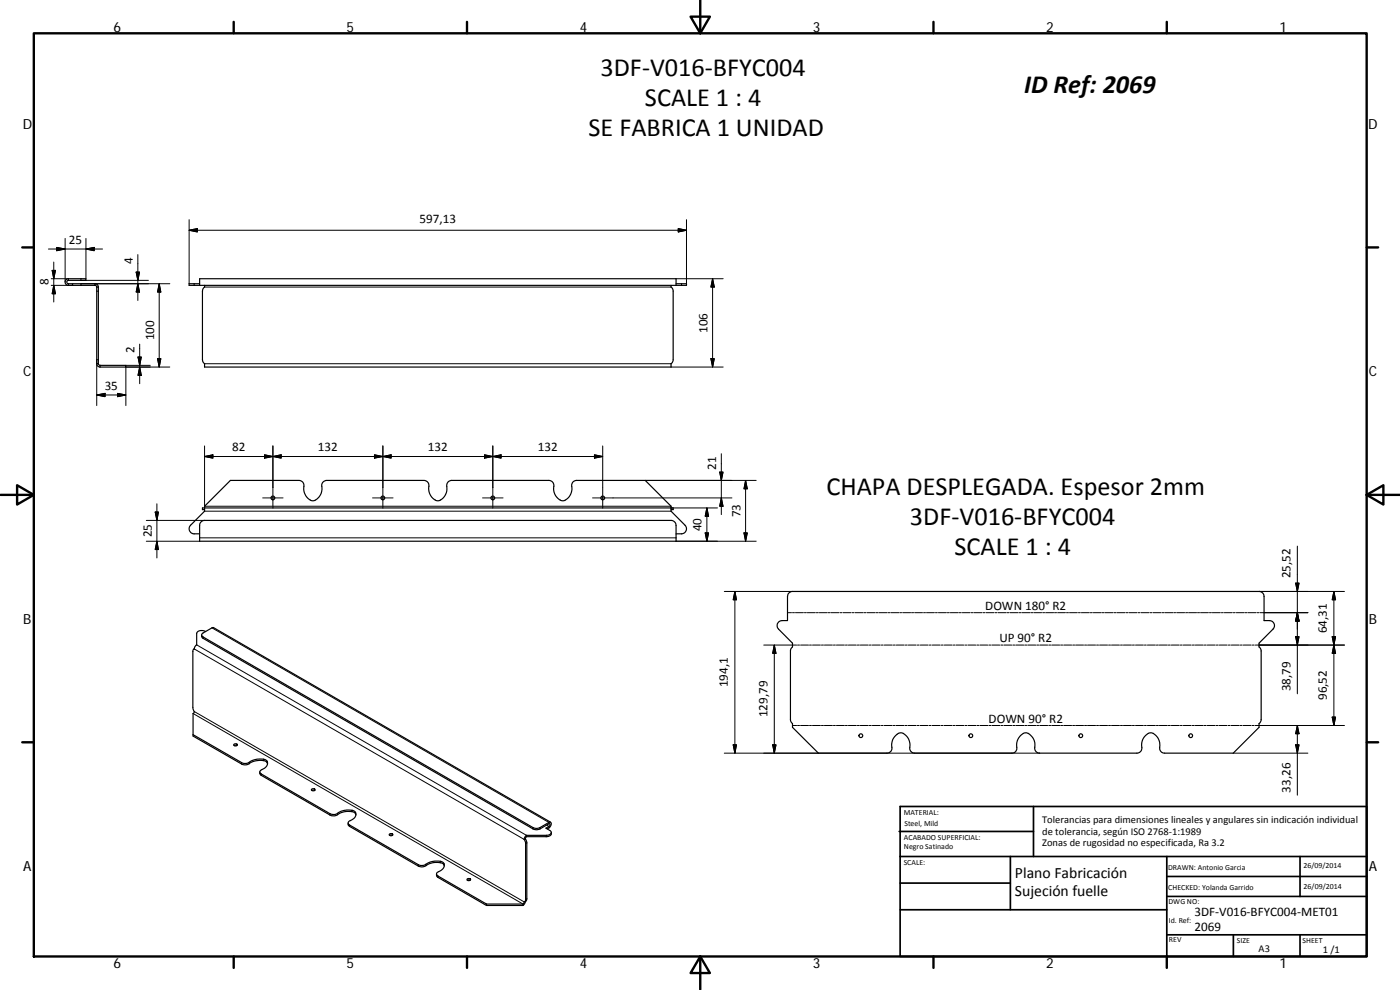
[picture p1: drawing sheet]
<svg xmlns="http://www.w3.org/2000/svg" width="420mm" height="297mm" viewBox="0 0 420 297" stroke-linecap="round" stroke-linejoin="round" font-family="sans-serif">
<g fill="none" stroke="#000" stroke-width=".36">
<path d="M21.8 85.1h-1.3a.51 .51 0 0 1-.5-.5 .51 .51 0 0 1 .5-.5h5.3v-.5h-5.3a.99 .99 0 0 0-1 1 .99 .99 0 0 0 1 1h1.3M28.5 85.1v.5h-6.7M28.5 85.1h-6.7v.5M28.5 85.1l.8 .4 .2 .6M28.5 85.6l.5 .5M29 86.1h.5M29 86.1v23h.5M29.5 86.1v23M59.9 85.1h-3.1v.5h149.2v-.5h-3.1M61.4 85.6v.5l-.4 .4-.2 .9 .1 21.1a1.69 1.69 0 0 1 .5 1.6l140-.1a1.62 1.62 0 0 1 .5-1.5l.1-21.1-.2-.9-.4-.4v-.5M202.9 85.6v-2h-143v2M29 109.1l.4 .8 .6 .2"/>
<path d="M29.5 109.1l.5 .5M30 109.6h7.8v.5h-7.8M30 109.6v.5M60.3 156.6l1.1-.5h140a1.52 1.52 0 0 1 1.5 1.5v4.8h-143v-5zM61.4 152.4h140M61.4 152.4v1l-4.2 4.2a1.51 1.51 0 0 0-.3 1.6 1.51 1.51 0 0 0 1.4 1h1.6M61.4 152.4h-.6v.5h.6M61.4 152.4v-.5l7.7-7.8h20.6a1.63 1.63 0 0 1 1.5 2.3 3.5 3.5 0 0 0 2.9 3.8 4.1 4.1 0 0 0 2.5-4.9l.4-.7 1.1-.5h29.1a1.61 1.61 0 0 1 1.4 2.3 3.5 3.5 0 0 0 3.1 3.8 4.2 4.2 0 0 0 2.4-4.9l.4-.7 1-.5h29.2a1.63 1.63 0 0 1 1.4 2.3 3.5 3.5 0 0 0 3.1 3.8 4.2 4.2 0 0 0 2.4-4.9l.4-.7 1.1-.5h20.5l7.8 7.8v.5M201.4 152.4h.6v.5h-.6M201.4 152.4v1l4.2 4.2a1.52 1.52 0 0 1 .3 1.6 1.52 1.52 0 0 1-1.4 1h-1.6M236.8 177.9l1-.4h140.1a1.48 1.48 0 0 1 1.5 1.5v7.2h1.6a1.51 1.51 0 0 1 1.4 .9 1.51 1.51 0 0 1-.4 1.7l-4.1 4.2v1.1l.3 .4 .3 .8v20.6l-.6 1.2v1.1l-7.8 7.8h-20.6a1.6 1.6 0 0 1-1.4-2.3 3.6 3.6 0 0 0-3-3.8 4.2 4.2 0 0 0-2.5 4.9l-.6 .9-.8 .3h-29.2a1.63 1.63 0 0 1-1.4-2.3 3.6 3.6 0 0 0-3-3.8 4.2 4.2 0 0 0-2.5 4.9l-.6 .9-.8 .3h-29.2a1.58 1.58 0 0 1-1.4-2.3 3.6 3.6 0 0 0-3-3.8 4.1 4.1 0 0 0-2.4 4.9l-.7 .9-.8 .3h-20.6l-7.8-7.8v-1.1l-.5-.6-.1-.6v-20.6l.1-.5 .5-.7v-1.1l-4.2-4.2a1.49 1.49 0 0 1-.3-1.7 1.49 1.49 0 0 1 1.4-.9h1.6v-7.2zM58.3 194.7l-.3 .2-.1 .6v16.7l.4 1.3-.4 .6v6.8l14.6 8.3a2.47 2.47 0 0 0 2.9-.5 4.4 4.4 0 0 1 4.8 .1l.1 .4"/>
<path d="M58.3 194.7l-.1 .1M60.5 190.5l.1 .8 .4 .2 99 57.2a2.29 2.29 0 0 0 2.1 0l2.8-1.6a.44 .44 0 0 1 .2 .5 .44 .44 0 0 1-.4 .4l-.9 .5 1.2 .7a.74 .74 0 0 1 .4 .9 .74 .74 0 0 1-.9 .5h-6.5M61.7 189.5a1.83 1.83 0 0 0-2.7 .6v3.4l-.5 .6-.2 .6M57.9 220.4l14.6 8.4a2.5 2.5 0 0 0 2.9-.5 4.4 4.4 0 0 1 4.8 .1 2.09 2.09 0 0 1-1.8 2.6 .63 .63 0 0 0-.4 .6 .63 .63 0 0 0 .4 .6l20.6 11.9a2.5 2.5 0 0 0 3-.5 4.4 4.4 0 0 1 4.7 .1 2.03 2.03 0 0 1-1.8 2.6 .66 .66 0 0 0-.4 .6 .66 .66 0 0 0 .4 .6l20.6 11.9a2.59 2.59 0 0 0 3-.5 4.3 4.3 0 0 1 4.7 .1 2.08 2.08 0 0 1-1.8 2.6 .65 .65 0 0 0-.4 .7 .65 .65 0 0 0 .4 .5l14.6 8.5M70.2 223.3a.49 .49 0 0 1 .6-.2 .49 .49 0 0 1 .3 .6 .51 .51 0 0 1-.6 .1 .51 .51 0 0 1-.3-.5zM71.1 223.7h-.9M78 231.6v.6l.4 .4 20.6 11.9a2.5 2.5 0 0 0 3-.5 4.4 4.4 0 0 1 4.7 .1l.1 .4M93.5 236.8a.56 .56 0 0 1 .6-.2 .56 .56 0 0 1 .4 .5l-.1 .1a.54 .54 0 0 1-.6 .1 .54 .54 0 0 1-.3-.5zM93.6 237.2h.9M104.5 246.9v.6l.4 .4 20.6 12a2.65 2.65 0 0 0 3-.6 4.4 4.4 0 0 1 4.7 .1l.1 .4M116.8 250.3a.55 .55 0 0 1 .7-.2 .55 .55 0 0 1 .3 .5 .56 .56 0 0 1-.6 .2 .56 .56 0 0 1-.4-.5zM116.9 250.6h.9"/>
<path d="M157.3 251.9l.4 1.2v16.8l-.7 1.4M157.3 251.9l.4-.2 .4 1.2v16.8l-.2 .6-.5 .3M158 250.6l-.4 .5-.3 .8M158 251l-.3 .7M158 250.6v.4M165.2 246.7l-101.2-58.4-3 1.6a.64 .64 0 0 0-.5 .6 .64 .64 0 0 0 .5 .6l99 57.2a2.29 2.29 0 0 0 2.1 0l2.6-1.5a.55 .55 0 0 1 .8 .1 .55 .55 0 0 1-.2 .8l-.4 .6-.7 .4M165.4 249.8a1.17 1.17 0 0 1-1.5 1.2h-5.9M131 262.2l.1 .8 .3 .2 14.6 8.5M140.2 263.7h.1a.53 .53 0 0 1 .6-.1 .53 .53 0 0 1 .3 .5 .54 .54 0 0 1-.6 .2 .54 .54 0 0 1-.4-.6zM140.2 264.1h.9M146 271.7h11M146 271.3h11"/>
<path d="M146 271.3v.4M157 271.3v.4M157.6 270.4l-.1 .7-.5 .6"/>
<circle cx="81.9" cy="149.4" r=".56"/>
<circle cx="114.9" cy="149.4" r=".56"/>
<circle cx="147.9" cy="149.4" r=".56"/>
<circle cx="180.9" cy="149.4" r=".56"/>
<circle cx="258.3" cy="220.8" r=".56"/>
<circle cx="291.4" cy="220.7" r=".56"/>
<circle cx="324.4" cy="220.7" r=".56"/>
<circle cx="357.4" cy="220.7" r=".56"/>
</g>
<g fill="none" stroke="#000" stroke-width=".3">
<path d="M14.5 74.7h16.3M16.1 78.6v12M17 74.2l2.5 .5-2.5 .5zM19.5 71.5v13.1M25.8 74.7l2.5-.5v1zM25.8 71.5v12.1M41.4 76.4v13.7M56.8 65.9v19.2M56.8 69.1l2.4-.5v1zM56.8 69.1h149.2M203.5 68.6l2.5 .5-2.5 .5zM206 65.9v19.2"/>
<path d="M15.4 85.6h6.4M15.4 83.6h5.1v.5M15.7 81.1h.9l-.5 2.5zM16.1 85.6l.5 2.5h-.9zM20.5 85.1v.5M24.3 83.6v.5h20.2M29 87.4h.5M40.9 81.6h1l-.5 2.5zM41.4 85.1l.5 2.5h-1zM47.8 85.1v25M47.8 85.1l.5 2.5h-1zM51 85.1h-26.7v.5"/>
<path d="M58.3 85.1v.5M61.4 86.1h140M202.9 83.6h14.1M204.5 85.1v.5M213.9 83.6v26.5M213.9 83.6l.5 2.5h-1.1zM29 118.5l2.5-.5v1zM29 118.5h8.8M29.5 107.9h-.5v13.8M35.3 118l2.5 .5-2.5 .5zM37.8 109.6h7.3M41.4 107.1h1l-.5 2.5z"/>
<path d="M41.9 110.1l.5 2.5h-1zM41.9 103.3v11.8M47.3 107.6h1l-.5 2.5zM51 110.1h-13.2v11.6M61.4 109.1h140M201.4 110.1h15.6M213.3 107.6h1.1l-.5 2.5zM61.4 133.8v18.6M61.4 137l2.5-.5v1zM61.4 137h119.5M79.4 136.5l2.5 .5-2.5 .5zM81.9 133.8v18.7"/>
<path d="M81.9 137l2.5-.5v1zM112.4 136.5l2.5 .5-2.5 .5zM114.9 133.8v18.7M114.9 137l2.5-.5v1zM145.4 136.5l2.5 .5-2.5 .5zM147.9 133.8v18.7M147.9 137l2.5-.5v1zM178.4 136.5l2.5 .5-2.5 .5zM180.9 133.8v18.7M216.5 136.1v18.3M43.9 156.1h17.5M46.6 153.6h1l-.5 2.5z"/>
<path d="M47.1 151.2v16.2M61.4 153.4h140M61.4 151.9h140M78.8 149.4h6.2M111.8 149.4h6.2M144.8 149.4h6.2M177.8 149.4h41.9M201.4 152.4h13.9M211.6 159.9h1.1l-.6 2.5zM212.1 152.4v10M212.1 152.4l.6 2.5h-1.1zM216 141.6h1l-.5 2.5z"/>
<path d="M216.5 149.4l.5 2.5h-1zM223.3 159.9h1l-.5 2.5zM223.8 144.1v18.3M223.8 144.1l.5 2.6h-1zM226.9 144.1h-33.3M43.9 162.4h16M47.1 162.4l.5 2.5h-1zM59.9 161.4h143M202.9 162.4h24M217.4 177.5h20.4M220.5 177.5l.5 2.5h-1zM220.5 177.5v48.5"/>
<path d="M377.9 177.5h25.6M388.8 175h1.1l-.6 2.5zM389.3 163.9v44.3M400.3 177.5l.5 2.5h-1zM400.3 177.5v40.2M58.3 194.7l99 57.2M59 193.5l99 57.1M61 191.1v.4M63.6 188.4l101.1 58.4v.4M229.2 193.5h9.9M232.4 193.5v32.5M232.4 193.5l.5 2.5h-1z"/>
<path d="M236.3 183.8h1.2M237.8 183.8h.6M238.7 183.8h2.4M239.3 193.5h.7M240.3 193.5h2.3M241.4 183.8h.6M242.3 183.8h2.4M242.9 193.5h.6M243.8 193.5h2.4M245 183.8h.6M245.9 183.8h2.4M246.5 193.5h.6"/>
<path d="M247.4 193.5h2.4M248.5 183.8h.7M249.4 183.8h2.4M250.1 193.5h.6M251 193.5h2.4M252.1 183.8h.6M253 183.8h2.4M253.7 193.5h.6M254.6 193.5h2.4M255.7 183.8h.6M256.6 183.8h2.4M257.3 193.5h.6"/>
<path d="M258.2 193.5h2.4M259.3 183.8h.6M260.2 183.8h2.4M260.9 193.5h.6M261.8 193.5h2.4M262.9 183.8h.6M263.7 183.8h2.4M264.5 193.5h.6M265.4 193.5h2.4M266.4 183.8h.6M267.3 183.8h2.4M268.1 193.5h.6"/>
<path d="M269 193.5h2.3M270 183.8h.6M270.9 183.8h2.4M271.6 193.5h.7M272.6 193.5h2.3M273.6 183.8h.6M274.5 183.8h2.3M275.3 193.5h.5M276.2 193.5h2.3M277.2 183.8h.6M278.1 183.8h2.3M278.8 193.5h.6"/>
<path d="M279.7 193.5h2.4M280.7 183.8h.6M281.6 183.8h2.4M282.4 193.5h.6M283.3 193.5h2.4M284.3 183.8h.6M285.2 183.8h2.4M286 193.5h.6M286.9 193.5h2.4M287.9 183.8h.6M288.8 183.8h2.4M289.6 193.5h.6"/>
<path d="M290.5 193.5h2.4M291.5 183.8h.6M292.3 183.8h2.4M293.2 193.5h.6M294.1 193.5h2.4M295.1 183.8h.5M295.9 183.8h2.4M296.8 193.5h.6M297.7 193.5h2.4M298.6 183.8h.6M299.5 183.8h2.4M300.4 193.5h.6"/>
<path d="M301.3 193.5h2.3M302.2 183.8h.6M303.1 183.8h2.4M304 193.5h.6M304.9 193.5h2.4M305.8 183.8h.6M306.7 183.8h2.3M307.5 193.5h.7M308.5 193.5h2.3M309.3 183.8h.6M310.2 183.8h2.4M311.1 193.5h.6"/>
<path d="M312 193.5h2.4M312.9 183.8h.6M313.8 183.8h2.4M314.7 193.5h.6M315.6 193.5h2.4M316.5 183.8h.6M317.4 183.8h2.4M318.3 193.5h.6M319.2 193.5h2.4M320.1 183.8h.6M321 183.8h2.3M321.9 193.5h.6"/>
<path d="M322.8 193.5h2.4M323.6 183.8h.6M324.5 183.8h2.4M325.5 193.5h.6M326.4 193.5h2.4M327.2 183.8h.6M328.1 183.8h2.4M329.1 193.5h.6M330 193.5h2.4M330.8 183.8h.6M331.7 183.8h2.4M332.7 193.5h.6"/>
<path d="M333.6 193.5h2.4M334.4 183.8h.6M335.2 183.8h2.4M336.3 193.5h.6M337.2 193.5h2.4M337.9 183.8h.6M338.8 183.8h2.4M339.8 193.5h.7M340.8 193.5h2.3M341.5 183.8h.6M342.4 183.8h2.4M343.5 193.5h.5"/>
<path d="M344.3 193.5h2.4M345.1 183.8h.6M346 183.8h2.3M347 193.5h.7M347.9 193.5h2.4M348.7 183.8h.6M349.6 183.8h2.3M350.6 193.5h.6M351.5 193.5h2.4M352.2 183.8h.6M353.1 183.8h2.4M354.2 193.5h.6"/>
<path d="M355.1 193.5h2.4M355.8 183.8h.6M356.7 183.8h2.4M357.8 193.5h.6M358.7 193.5h2.4M359.4 183.8h.6M360.3 183.8h2.4M361.4 193.5h.6M362.3 193.5h2.4M363 183.8h.6M363.8 183.8h2.4M365 193.5h.6"/>
<path d="M365.9 193.5h2.4M366.6 183.8h.5M367.4 183.8h2.4M368.6 193.5h.6M369.5 193.5h2.4M370.1 183.8h.6M371 183.8h2.4M372.2 193.5h.6M373.1 193.5h2.4M373.7 183.8h.6M374.6 183.8h2.4M375.8 193.5h.6"/>
<path d="M376.6 193.5h26.9M377.3 183.8h.6M388.8 191h1.1l-.6 2.5zM389.3 183.8l.6 2.6h-1.1zM392.5 183.8h-14.3M399.8 191h1l-.5 2.5zM400.3 193.5l.5 2.5h-1zM57.9 214.1l99.1 57.2M58.3 213.5l99 57.1M237.8 217.7h1.3M239.3 217.7h.7M240.3 217.7h2.3"/>
<path d="M242.9 217.7h.6M243.8 217.7h2.4M246.5 217.7h.6M247.4 217.7h2.4M250.1 217.7h.6M251 217.7h2.4M253.7 217.7h.6M254.6 217.7h2.4M257.3 217.7h.6M258.2 217.7h2.4M260.9 217.7h.6M261.8 217.7h2.4"/>
<path d="M264.5 217.7h.6M265.4 217.7h2.4M268.1 217.7h.6M269 217.7h2.3M271.6 217.7h.7M272.6 217.7h2.3M275.3 217.7h.5M276.2 217.7h2.3M278.8 217.7h.6M279.7 217.7h2.4M282.4 217.7h.6M283.3 217.7h2.4"/>
<path d="M286 217.7h.6M286.9 217.7h2.4M289.6 217.7h.6M290.5 217.7h2.4M293.2 217.7h.6M294.1 217.7h2.4M296.8 217.7h.6M297.7 217.7h2.4M300.4 217.7h.6M301.3 217.7h2.3M304 217.7h.6M304.9 217.7h2.4"/>
<path d="M307.5 217.7h.7M308.5 217.7h2.3M311.1 217.7h.6M312 217.7h2.4M314.7 217.7h.6M315.6 217.7h2.4M318.3 217.7h.6M319.2 217.7h2.4M321.9 217.7h.6M322.8 217.7h2.4M325.5 217.7h.6M326.4 217.7h2.4"/>
<path d="M329.1 217.7h.6M330 217.7h2.4M332.7 217.7h.6M333.6 217.7h2.4M336.3 217.7h.6M337.2 217.7h2.4M339.8 217.7h.7M340.8 217.7h2.3M343.5 217.7h.5M344.3 217.7h2.4M347 217.7h.7M347.9 217.7h2.4"/>
<path d="M350.6 217.7h.6M351.5 217.7h2.4M354.2 217.7h.6M355.1 217.7h2.4M357.8 217.7h.6M358.7 217.7h2.4M361.4 217.7h.6M362.3 217.7h2.4M365 217.7h.6M365.9 217.7h2.4M368.6 217.7h.6M369.5 217.7h2.4"/>
<path d="M372.2 217.7h.6M373.1 217.7h2.4M375.8 217.7h.6M376.6 217.7h26.9M389.3 217.7v20.9M389.3 217.7l.6 2.5h-1.1zM399.8 215.2h1l-.5 2.5zM72.5 228.8v.4M74.8 228.7v.4M78.4 232.2v.4M79.1 227.8v.4M80.2 228.4v.4"/>
<path d="M217.4 226h94.6M220 223.5h1l-.5 2.5zM231.9 223.5h1l-.5 2.5zM370.1 226h22.4M388.8 223.5h1.1l-.6 2.5zM99 244.1v.4M101.3 244v.4M104.9 247.5v.4M105.6 243.1v.4M106.7 243.7v.4M125.5 259.4v.5M127.8 259.3v.4"/>
<path d="M132.2 258.4v.4M133.2 259v.4M158.1 252.9l-.4 .2M160 248.3v.4M162.1 248.3v.4M163.9 250.6v.4M164 247.6l.7 .4v.4M131.4 262.8v.4M158.1 269.7l-.4 .2"/>
</g>
<g fill="none" stroke="#000" stroke-width=".71">
<path d="M10.1 10h400.1v277h-400.1zM70.1 6.6v3.4M140.2 6.6v3.4M207.3 5h5.8l-2.9 5zM210.2 0v10M280.2 6.6v3.4M350.2 6.6v3.4M6.7 74.2h3.4M410.2 74.2h3.4M.2 148.5h9.9M5.1 145.6l5 2.9-5 2.9zM410.2 148.5l5-2.9v5.8z"/>
<path d="M410.2 148.5h9.9M6.7 222.7h3.4M410.2 222.7h3.4M70.1 287v3.4M140.2 287v3.4M210.2 287l2.9 5h-5.8zM210.2 287v10M280.2 287v3.4M350.2 287v3.4"/>
</g>
<g fill="none" stroke="#000" stroke-width=".51">
<path d="M269.8 249.5h40.4M270.1 257h140.1M270.1 242h140.1v45h-140.1zM303.2 257v16M310.2 242v15M350.2 257v30M390.2 257v12M270.1 273h80.1M270.1 265h33.1M350.2 269h60M350.2 263h60M350.2 280.5h60"/>
<path d="M370.2 280.5v6.5M390.2 280.5v6.5"/>
</g>
<g fill="#000" stroke="#000" stroke-width=".3">
<path d="M17 74.2l2.5 .5-2.5 .5zM25.8 74.7l2.5-.5v1zM56.8 69.1l2.4-.5v1zM203.5 68.6l2.5 .5-2.5 .5zM15.7 81.1h.9l-.5 2.5zM16.1 85.6l.5 2.5h-.9zM40.9 81.6h1l-.5 2.5zM41.4 85.1l.5 2.5h-1zM47.8 85.1l.5 2.5h-1zM213.9 83.6l.5 2.5h-1.1zM29 118.5l2.5-.5v1zM35.3 118l2.5 .5-2.5 .5z"/>
<path d="M41.4 107.1h1l-.5 2.5zM41.9 110.1l.5 2.5h-1zM47.3 107.6h1l-.5 2.5zM213.3 107.6h1.1l-.5 2.5zM61.4 137l2.5-.5v1zM79.4 136.5l2.5 .5-2.5 .5zM81.9 137l2.5-.5v1zM112.4 136.5l2.5 .5-2.5 .5zM114.9 137l2.5-.5v1zM145.4 136.5l2.5 .5-2.5 .5zM147.9 137l2.5-.5v1zM178.4 136.5l2.5 .5-2.5 .5z"/>
<path d="M46.6 153.6h1l-.5 2.5zM211.6 159.9h1.1l-.6 2.5zM212.1 152.4l.6 2.5h-1.1zM216 141.6h1l-.5 2.5zM216.5 149.4l.5 2.5h-1zM223.3 159.9h1l-.5 2.5zM223.8 144.1l.5 2.6h-1zM47.1 162.4l.5 2.5h-1zM220.5 177.5l.5 2.5h-1zM388.8 175h1.1l-.6 2.5zM400.3 177.5l.5 2.5h-1zM232.4 193.5l.5 2.5h-1z"/>
<path d="M388.8 191h1.1l-.6 2.5zM389.3 183.8l.6 2.6h-1.1zM399.8 191h1l-.5 2.5zM400.3 193.5l.5 2.5h-1zM399.8 215.2h1l-.5 2.5zM220 223.5h1l-.5 2.5zM231.9 223.5h1l-.5 2.5zM388.8 223.5h1.1l-.6 2.5zM389.3 217.7l.6 2.5h-1.1z"/>
</g>
<g font-size="7.9">
<text x="180.2" y="22.9">3DF‐V016‐BFYC004</text>
<text x="307.3" y="28">ID Ref: 2069</text>
<text x="193.6" y="31.9">SCALE 1 : 4</text>
<text x="176.6" y="40.9">SE FABRICA 1 UNIDAD</text>
<text x="248" y="148.5">CHAPA DESPLEGADA. Espesor 2mm</text>
<text x="273.1" y="157.4">3DF‐V016‐BFYC004</text>
<text x="286.5" y="166.4">SCALE 1 : 4</text>
</g>
<g font-size="4.7">
<text x="304.6" y="263.5">Plano Fabricación</text>
<text x="304.6" y="268.9">Sujeción fuelle</text>
</g>
<g font-size="4.2">
<text x="34" y="9.6">6</text>
<text x="104" y="9.6">5</text>
<text x="174" y="9.6">4</text>
<text x="244" y="9.6">3</text>
<text x="314" y="9.6">2</text>
<text x="384" y="9.6">1</text>
<text x="6.8" y="38.7">D</text>
<text x="410.6" y="38.7">D</text>
<text x="7" y="112.9">C</text>
<text x="410.8" y="112.9">C</text>
<text x="7" y="187.1">B</text>
<text x="410.8" y="187.1">B</text>
<text x="7" y="261.3">A</text>
<text x="410.8" y="261.3">A</text>
<text x="34" y="290.4">6</text>
<text x="104" y="290.4">5</text>
<text x="174" y="290.4">4</text>
<text x="244" y="290.4">3</text>
<text x="314" y="290.4">2</text>
<text x="384" y="290.4">1</text>
</g>
<g font-size="3.9">
<text x="125.9" y="67">597,13</text>
<text x="20.7" y="73.2">25</text>
<text x="39.8" y="79.2" transform="rotate(-90 39.8 79.2)">4</text>
<text x="14.6" y="85.6" transform="rotate(-90 14.6 85.6)">8</text>
<text x="212.3" y="99.9" transform="rotate(-90 212.3 99.9)">106</text>
<text x="40.4" y="106" transform="rotate(-90 40.4 106)">2</text>
<text x="46.2" y="102" transform="rotate(-90 46.2 102)">100</text>
<text x="31.4" y="117">35</text>
<text x="69.6" y="135.4">82</text>
<text x="95.4" y="135.4">132</text>
<text x="128.4" y="135.4">132</text>
<text x="161.4" y="135.4">132</text>
<text x="215" y="140.9" transform="rotate(-90 215 140.9)">21</text>
<text x="222.2" y="155.3" transform="rotate(-90 222.2 155.3)">73</text>
<text x="45.5" y="161.2" transform="rotate(-90 45.5 161.2)">25</text>
<text x="210.6" y="159.4" transform="rotate(-90 210.6 159.4)">40</text>
<text x="387.3" y="173.5" transform="rotate(-90 387.3 173.5)">25,52</text>
<text x="295.7" y="183">DOWN 180° R2</text>
<text x="398.2" y="189.9" transform="rotate(-90 398.2 189.9)">64,31</text>
<text x="299.9" y="192.7">UP 90° R2</text>
<text x="218.4" y="206.2" transform="rotate(-90 218.4 206.2)">194,1</text>
<text x="387.3" y="207.4" transform="rotate(-90 387.3 207.4)">38,79</text>
<text x="230.3" y="215.2" transform="rotate(-90 230.3 215.2)">129,79</text>
<text x="398.2" y="210.1" transform="rotate(-90 398.2 210.1)">96,52</text>
<text x="296.7" y="216.9">DOWN 90° R2</text>
<text x="387.3" y="237.8" transform="rotate(-90 387.3 237.8)">33,26</text>
<text x="358.5" y="274.9">3DF‐V016‐BFYC004‐MET01</text>
<text x="358.5" y="279.4">2069</text>
</g>
<g font-size="3.1">
<text x="312.8" y="246.8">Tolerancias para dimensiones lineales y angulares sin indicación individual</text>
<text x="312.8" y="250.4">de tolerancia, según ISO 2768‐1:1989</text>
<text x="312.8" y="254">Zonas de rugosidad no especificada, Ra 3.2</text>
<text x="377.7" y="285.6">A3</text>
<text x="397" y="285.9">1 /1</text>
</g>
<g font-size="2.4">
<text x="271.2" y="244.4">MATERIAL:</text>
<text x="271.3" y="251.9">ACABADO SUPERFICIAL:</text>
<text x="271.4" y="247.9">Steel, Mild</text>
<text x="271.3" y="254.6">Negro Satinado</text>
<text x="271.2" y="259.7">SCALE:</text>
<text x="350.6" y="260.9">DRAWN: Antonio Garcia</text>
<text x="391.2" y="260.6">26/09/2014</text>
<text x="350.6" y="267">CHECKED: Yolanda Garrido</text>
<text x="391.2" y="266.6">26/09/2014</text>
<text x="350.7" y="271.4">DWG NO:</text>
<text x="350.8" y="276.8">Id. Ref:</text>
<text x="350.8" y="282.8">REV</text>
<text x="371.2" y="282.9">SIZE</text>
<text x="390.9" y="282.9">SHEET</text>
</g>
</svg>
